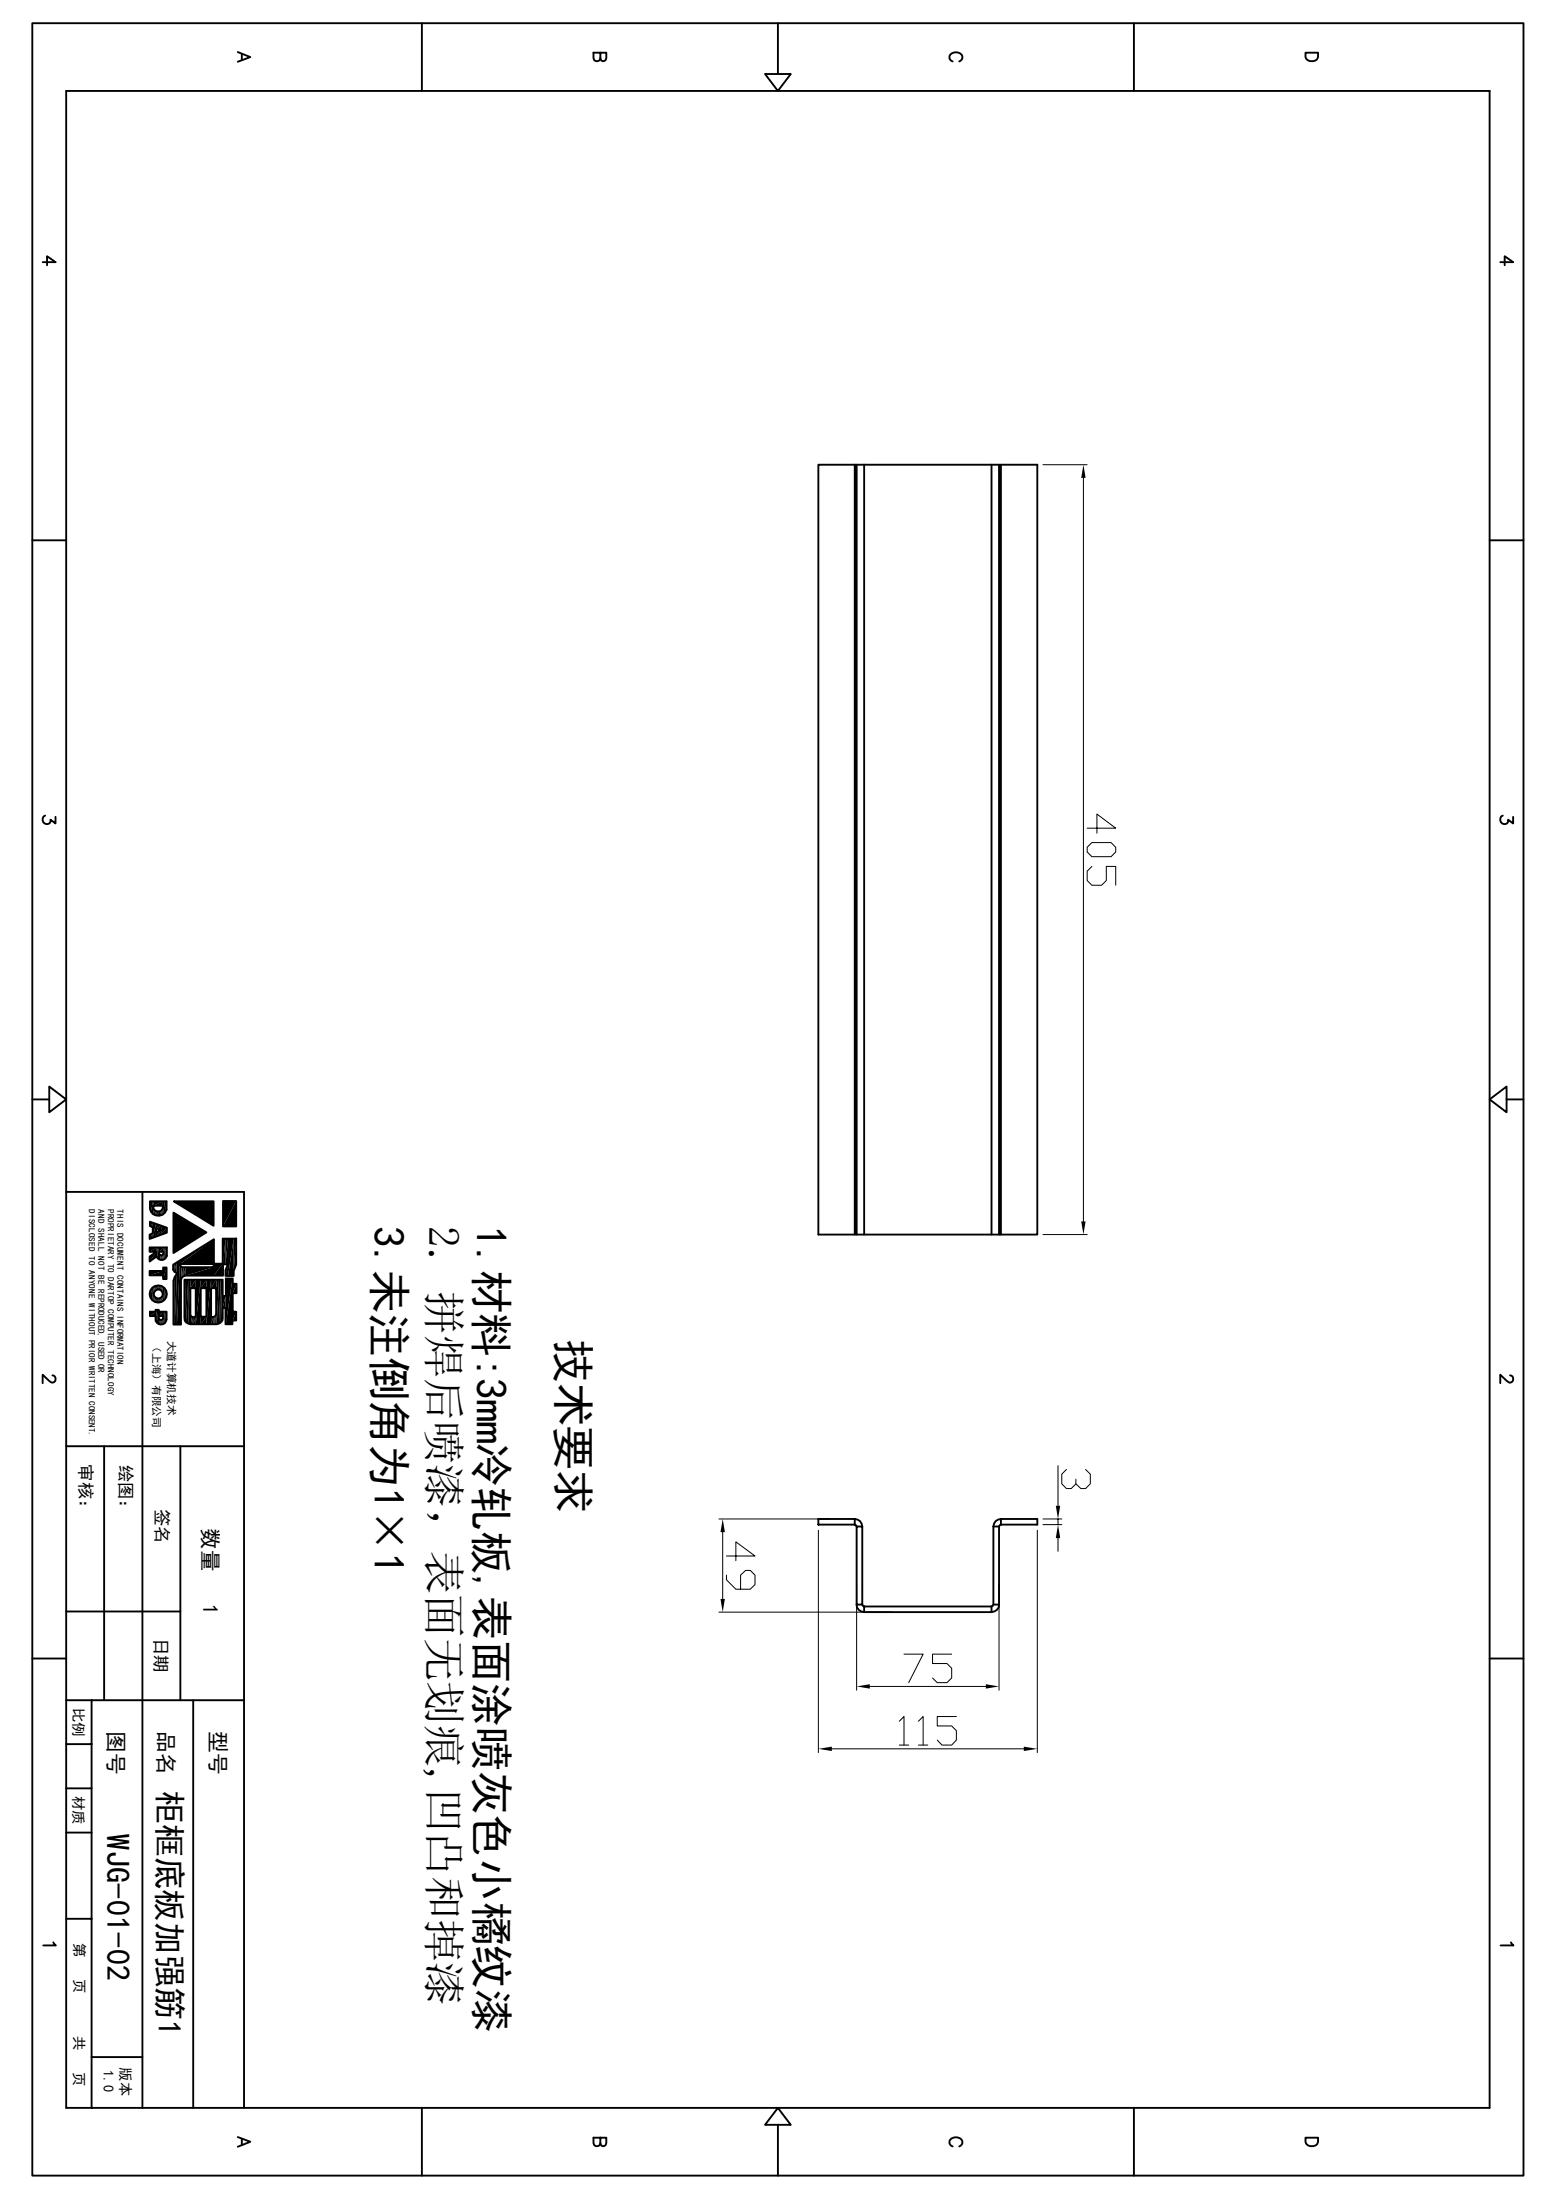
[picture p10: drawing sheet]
<svg xmlns="http://www.w3.org/2000/svg" width="210mm" height="297mm" viewBox="0 0 210 297" stroke-linecap="round" stroke-linejoin="round" font-family="sans-serif">
<g fill="none" stroke="#000" stroke-width=".25">
<path d="M4.4 3.1h201.2v290.6h-201.2zM8.9 12.3h192.1v272.3h-192.1zM32.1 7l1.7 .7-1.7 .6M32.6 7.3v.8M56.9 3.1v9.2M81 7.1l.1 1a.36 .36 0 0 0 .6 0l.1-1h-1.7v.7a.47 .47 0 0 0 .5 .5 .47 .47 0 0 0 .4-.5M103.3 10h3.4l-1.7 2.3zM105 3.1v6.9M128.6 8.3a.63 .63 0 0 1-.5-.7 .63 .63 0 0 1 .7-.5 .75 .75 0 0 1 .8 .1 .75 .75 0 0 1 .2 .8l-.3 .3M153 3.1v9.2M176.2 7.1h1.7v.6a.91 .91 0 0 1-.9 .6 .91 .91 0 0 1-.8-.6zM5.8 35.4h1.7l-1.2-.8v1.2"/>
<path d="M202.5 35.4h1.7l-1.1-.8v1.2M4.4 72.9h4.5M110.4 62.7h29.6v104h-29.6zM115.4 62.7v104M115.6 62.7v104M116.6 62.7v104M133.8 62.7v104M134.8 62.7v104M135.1 62.7v104M201 72.9h4.6M6.1 110.1a.58 .58 0 0 0-.2 .9 .58 .58 0 0 0 .9-.1v-.2l.7 .5v-.9M202.8 110.1a.58 .58 0 0 0-.2 .9 .58 .58 0 0 0 .9-.1v-.2l.7 .5v-.9"/>
<path d="M4.4 148.4h2.2M6.6 146.7l2.3 1.7-2.3 1.8zM201 148.4l2.3-1.7v3.5zM203.3 148.4h2.3M8.9 160.9h24v123.7M19.2 160.9v123.7M20.2 171.6h1.8v-.5h.5v1.6h-.5v-.5h-1.8zM20.2 168.4h2.3v1.1a.73 .73 0 0 1-.6 .6 .73 .73 0 0 1-.8-.5l-.9 .7v-.7l.9-.6h-.9zM20.2 164.9l2.3 .8v.7l-2.3 .9v-.6l.4-.2v-.8l-.4-.2zM20.2 162.2h2.3v1.1a1.15 1.15 0 0 1-1.2 .8 1.15 1.15 0 0 1-1.1-.9zM20.2 177.1h.8v-.3h.4v.3h1.1v1a.76 .76 0 0 1-.7 .7 .76 .76 0 0 1-.8-.5v-.6h-.8zM20.7 162.8h1.3a.65 .65 0 0 1-.7 .8 .65 .65 0 0 1-.6-.8z"/>
<path d="M21 165.8l.8 .3-.8 .2zM21.4 177.7h.6v.3l-.2 .2h-.2l-.2-.2zM21.5 169h.6v.2l-.2 .3h-.3l-.1-.3zM23.4 163.7l4.5 2.7-4.5 2.8zM23.5 162.2h5.3v3.3zM24.3 170.6h4.5v.5h-4.2l-.3-.3zM24.9 172.8h5.2v2.2h.4v-2.4h.9v.7h.5v1.3h-.5v2.5h.5v1.2h-.5v.5h-1v-2.2h-.3v1.4a.88 .88 0 0 1-.8 .8h-3.6a.79 .79 0 0 1-.8-.8zM26.4 173.9v3.9h-.3l-.4-.2v-.2v-3.5h.8M27.9 173.9h-.8v3.9h.8v-3.9M29.2 173.9v3.5a.54 .54 0 0 1-.7 .4v-3.9h.7M29.7 172.8v5.9M30.1 162.1h1.8v3.5h-1.8z"/>
<path d="M31.9 167.2h-1.8v3.4h-1.2v-3.3l-5.5 3.4v.7l.1 .3 .4 .2M31.9 167.2v3.5l-.4 .9v.7h-1.1v-.9l.4-.7h-.7v1.5h-5l-.6 .3-.1 .3v6h-1v-5.9l.2-.5 .3-.4-.1-.1M7.1 185.7l.2 .1a.51 .51 0 0 1-.1 .8h-.4l-1-1v1.1M8.9 195.2h24M14.1 195.2v34.3M24.3 195.2v34.3M203.8 185.7l.2 .1a.51 .51 0 0 1-.1 .8h-.4l-1-1v1.1M8.9 217.6h15.4M115.4 205.1a1.01 1.01 0 0 1 1 1M115.4 205.8l.2 .3M115.4 205.1v.7M115.4 205.1h-5v.7h5"/>
<path d="M115.6 216.6a1.01 1.01 0 0 0 1 1M115.6 206.1v10.5M115.6 206.1h.8M115.6 216.6h.8M116.4 216.6l.2 .3M116.4 206.1v10.5M116.6 216.9v.7M116.6 216.9h17.2M133.8 216.9v.7h-17.2M134.1 216.6l-.3 .3M134.1 206.1h.7M134.1 216.6h.7"/>
<path d="M134.1 206.1v10.5M134.8 216.6a1.01 1.01 0 0 1-1 1M134.8 206.1v10.5M135.1 205.1a1.01 1.01 0 0 0-1 1M135.1 205.8l-.3 .3M135.1 205.1v.7M135.1 205.1h4.9v.7h-4.9M4.4 223.9h4.5M8.9 229.5h24M8.9 235.5h3.5M12.4 229.5v55.1M26.1 229.5v55.1"/>
<path d="M201 223.9h4.6M8.9 259h3.5M8.9 247.4h3.5M8.9 241.4h3.5M7.2 262.2l.3 .4h-1.7M12.4 277.7h6.8M203.9 262.2l.4 .4h-1.8M32.1 288.5l1.7 .6-1.7 .7M32.6 288.8v.8M56.9 284.6v9.1M81 288.6l.1 1a.36 .36 0 0 0 .6 0l.1-1h-1.7v.7a.47 .47 0 0 0 .5 .4 .47 .47 0 0 0 .4-.4M105 284.6l1.7 2.3h-3.4z"/>
<path d="M105 286.9v6.8M128.6 289.8a.63 .63 0 0 1-.5-.8 .63 .63 0 0 1 .7-.5 .75 .75 0 0 1 .8 .2 .75 .75 0 0 1 .2 .8l-.3 .3M153 284.6v9.1M176.2 288.6h1.7v.5a.89 .89 0 0 1-.9 .7 .89 .89 0 0 1-.8-.7z"/>
<circle cx="21.4" cy="174.7" r=".6"/>
<circle cx="21.4" cy="174.7" r="1.17"/>
</g>
<g fill="#000">
<path d="M146.2 62.7l.3 1.8h-.6zM20.3 174.2v.9l-.1-.4zM20.2 162.2h.2l-.2 1zM20.4 162.2v1.4l-.2-.4zM20.5 173.9l-.2 1.2v-.9zM20.5 173.9v1.6l-.2-.4zM20.2 164.9l.4 .2-.4 .4zM20.6 165.1v.6l-.4-.2zM20.2 166.7l.4-.2-.4 .8zM20.6 166.5v.6l-.4 .2zM20.4 162.2h.3l-.3 1.4zM20.7 162.2v1.7l-.3-.3z"/>
<path d="M20.7 162.2v1.7zM20.5 173.9l.2-.2-.2 1.8zM20.7 173.7v2l-.2-.2zM20.7 174.7l.1 .3-.1 .7zM20.8 175v.7h-.1zM20.7 173.7h.1l-.1 1zM20.8 173.7l-.1 1zM20.7 163.2l.2 .2-.2 .5zM20.9 163.4v.6l-.2-.1zM20.8 175l.1 .1-.1 .6zM20.9 175.1v.7l-.1-.1zM20.8 173.7l.1-.1-.1 .8z"/>
<path d="M20.9 173.6v.7l-.1 .1zM21 176.8v.9zM20.2 177.1h.8l-.8 .6zM20.2 177.7l.8-.6v.6zM20.9 163.4l.1 .1-.1 .5zM21 163.5v.6l-.1-.1zM21 165.2v1.8l-.4 .1zM20.9 175.1l.2 .1-.2 .6zM21.1 175.2v.6h-.2zM20.9 173.6h.2l-.2 .7zM21.1 173.6v.6l-.2 .1zM21.1 169v.6z"/>
<path d="M20.2 168.4h.9l-.9 .6zM20.2 169l.9-.6v.6zM20.2 169.6l.9-.6-.9 1.3zM21.1 169v.6l-.9 .7zM21 176.8h.2l-.2 1.5zM21.2 176.8v1.8l-.2-.3zM21 163.5h.2l-.2 .6zM21.2 163.5v.6h-.2zM21.1 168.4h.2l-.2 1.2zM21.3 168.4v1.4l-.2-.2zM21.1 175.2l.3 .1-.3 .5zM21.4 175.3v.6l-.3-.1z"/>
<path d="M21.1 173.6l.3-.1-.3 .7zM21.4 173.5v.6l-.3 .1zM21.2 176.8h.2l-.2 1.8zM21.4 176.8v1.9l-.2-.1zM21.4 177.1v1.7zM21.4 176.8v1.9zM21.4 176.8v2zM21.5 168.4v1.6zM21.3 168.4h.2l-.2 1.4zM21.5 168.4v1.6l-.2-.2zM21.5 163.5v.6zM21.2 163.5h.3l-.3 .6z"/>
<path d="M21.5 163.5v.6h-.3zM21.4 178l.2 .2-.2 .6zM21.6 178.2v.6h-.2zM21.5 169.2l.1 .3-.1 .5zM21.6 169.5v.6l-.1-.1zM21.4 175.3l.3-.1-.3 .7zM21.7 175.2v.6l-.3 .1zM21.4 173.5l.3 .1-.3 .5zM21.7 173.6v.6l-.3-.1zM21.6 178.2h.1l-.1 .6zM21.7 178.2v.6h-.1zM21.6 169.5h.1l-.1 .6z"/>
<path d="M21.7 169.5v.6h-.1zM21 166.3l.8-.2-.8 .9zM21.8 166.1v.6l-.8 .3zM21 165.2l.8 .3-.8 .3zM21 165.8l.8-.3v.6zM21.5 163.5l.3-.1-.3 .7zM21.8 163.4v.6l-.3 .1zM21.8 175.1l-.1 .7v-.6zM21.8 175.1v.7h-.1zM21.7 173.6h.1l-.1 .6zM21.8 173.6v.7l-.1-.1zM21.7 178.2h.1l-.1 .6z"/>
<path d="M21.8 178.2v.6h-.1zM21.7 169.5h.2l-.2 .6zM21.9 169.5v.6h-.2zM21.8 175.1l.1-.1-.1 .8zM21.9 175v.7l-.1 .1zM21.8 173.6l.1 .1-.1 .6zM21.9 173.7v.7l-.1-.1zM21.9 163.2l-.1 .8v-.6zM21.9 163.2v.8h-.1zM22 163.1l-.1 .9zM20.7 162.2h1.3l-1.3 .6zM20.7 162.8l1.3-.6v.6z"/>
<path d="M21.9 169.5l.1-.1-.1 .7zM22 169.4v.7h-.1zM22 174.7l-.1 1zM22 174.7v1h-.1zM21.9 173.7h.1l-.1 .7zM22 173.7v1l-.1-.3zM22 178.1l-.2 .7v-.6zM22 178.1v.7h-.2zM22 171.1v1.1zM20.2 171.6h1.8l-1.8 .6zM20.2 172.2l1.8-.6v.6zM22 178.1v.7z"/>
<path d="M22 178v.8zM21.4 177.1h.6l-.6 .6zM21.4 177.7l.6-.6v.6zM22.1 169.2l-.1 .9v-.7zM22.1 169.2v.9h-.1zM21.5 168.4h.6l-.6 .6zM21.5 169l.6-.6v.6zM22 173.7l.2 .2-.2 1.8zM22.2 173.9v1.6l-.2 .2zM22.1 168.4h.1l-.1 1.7zM22.2 168.4v1.6l-.1 .1zM22 177.1h.2l-.2 1.7z"/>
<path d="M22.2 177.1v1.5l-.2 .2zM22 162.2h.3l-.3 1.8zM22.3 162.2v1.5l-.3 .3zM22.2 168.4h.2l-.2 1.6zM22.4 168.4v1.4l-.2 .2zM22.2 177.1h.2l-.2 1.5zM22.4 177.1v1.3l-.2 .2zM22.2 173.9l.2 .3-.2 1.3zM22.4 174.2v.9l-.2 .4zM22.3 162.2h.2l-.2 1.5zM22.5 162.2v1.1l-.2 .4zM22 171.1h.5l-.5 1.6z"/>
<path d="M22.5 171.1v1.6h-.5zM22.4 177.1h.1l-.1 1.3zM22.5 177.1v1l-.1 .3zM21.8 165.5l.7 .2-.7 1zM22.5 165.7v.7l-.7 .3zM22.4 168.4h.1l-.1 1.4zM22.5 168.4v1.1l-.1 .3zM22.4 174.2l.1 .5-.1 .4zM23.4 170.7l.1-.1-.1 .8zM23.5 170.6v1.1l-.1-.3zM23.5 170.6l.3-.2-.3 1.3zM23.8 170.4v1.5l-.3-.2z"/>
<path d="M23.9 170.4l-.1 1.5zM24.4 171l.1 .1-.1 1.7zM24.5 171.1v1.4l-.1 .3zM24.5 171.1v1.4zM24.6 171.1l-.1 1.4zM24.6 171.1h.2l-.2 1.4zM24.8 171.1v1.2l-.2 .2zM24.8 171.1h.3l-.3 1.2zM25.1 171.1v1.1l-.3 .1zM25.7 177.4v1.4zM25.7 177.6v1.2zM25.7 177.6l.2 .2-.2 1z"/>
<path d="M25.9 177.8v1h-.2zM25.9 177.8h.2l-.2 1zM26.1 177.8v1h-.2zM26.1 177.8h.3l-.3 1zM26.4 177.8v1h-.3zM25.7 172.8h.7l-.7 1.1zM26.4 172.8v1.1h-.7zM26.4 172.8h.7l-.7 6zM27.1 172.8v6h-.7zM27.1 177.8h.8l-.8 1zM27.9 177.8v1h-.8zM27.1 172.8h.8l-.8 1.1z"/>
<path d="M27.9 172.8v1.1h-.8zM23.4 163.7l4.5 2.7-4.5 2.8zM27.9 172.8h.6l-.6 6zM28.5 172.8v6h-.6zM28.5 177.8h.3l-.3 1zM28.8 177.8v1h-.3zM28.8 170.6v1.6zM25.1 171.1h3.7l-3.7 1.1zM25.1 172.2l3.7-1.1v1.1zM24.3 170.1l4.5-2.8-4.5 3.3zM24.3 170.6l4.5-3.3v3.3zM23.5 162.2h5.3v3.3z"/>
<path d="M28.8 177.8l.2-.1-.2 1.1zM29 177.7v1.1h-.2zM29 177.7l.1-.1-.1 1.2zM29.1 177.6v1.2h-.1zM29.2 177.4l-.1 1.4zM28.5 172.8h.7l-.7 1.1zM29.2 172.8v1.1h-.7zM28.9 170.6h1.1l-1.1 1.6zM30 170.6v1.6h-1.1zM30 170.6v1.6zM30.1 170.6l-.1 1.6zM30.1 175h.3l-.3 1.6z"/>
<path d="M30.4 175v1.6h-.3zM30.8 170.7l-.4 1.6v-.9zM30.8 170.7v1.6h-.4zM30.5 172.6h.9l-.9 6.2zM31.4 172.6v6.2h-.9zM30.8 167.2h.7l-.7 5.1zM31.5 167.2v5.1h-.7zM30.1 162.1h1.8l-1.8 3.5zM31.9 162.1v3.5h-1.8zM31.4 177.1h.5l-.5 1.2zM31.9 177.1v1.2h-.5zM31.4 173.3h.5l-.5 1.3z"/>
<path d="M31.9 173.3v1.3h-.5zM145.9 164.9h.6l-.3 1.8zM97.2 215.9h.6l-.3 1.7zM97.5 205.1l.3 1.7h-.6zM142.8 205.8l.3 1.8h-.6zM142.5 203.3h.6l-.3 1.8zM110.4 236.1l1.9-.3v.6zM115.6 227.7l1.8-.3v.6zM133.1 227.4l1.7 .3-1.7 .3zM138.2 235.8l1.8 .3-1.8 .3z"/>
</g>
<path d="M30.3 167.2v3.5M30.6 167.2v3.5M31.7 167.2v4.4" fill="none" stroke="#000" stroke-width=".34"/>
<g fill="none" stroke="#000" stroke-width=".13">
<path d="M140.8 62.7h5.9M146.2 64.5v100.4M146.7 114.4l.7-.7h2.5l.7 .7v.6l-.7 .7h-2.5l-.7-.7zM146.7 111.8h3.9l-2.6-1.9v2.6M147.4 117l-.7 .6v1.3l.7 .6h1.3l.6-.6v-1.9h1.3v2.5M24.4 170.8v8M24.4 171v7.8M24.9 172.8v5.5M28.8 167.3v3.3M28.9 167.3v4.9M29.2 172.8v6M30 172.8v5.5"/>
<path d="M30.1 172.8v3.8M30.1 167.2v5M30.5 175v3.8M31.4 172.6v5.7M31.4 173.3v5M140.8 166.7h5.9M142.8 197.9v5.4M143.9 198.4l-.6 .6v1.3l.6 .7h.7l.6-.7M146.5 198.4l.7 .6v1.3l-.7 .7h-.6l-.7-.7v-.6M97 217.6h23.4M97 205.1h15.1M97.5 206.8v9.1"/>
<path d="M98 210.1h3.9l-2.6-1.9v2.5M98 212.6v.7l1.3 1.2h2l.6-.6v-1.3l-.6-.6h-.7l-.7 .6v1.9M110.4 206.6v30M115.6 214v14.2M134.8 214v14.2M140 206.6v30M140.8 205.1h2.5M140.8 205.8h2.5M142.8 205.1v.7M142.8 207.6v1.8M112.3 236.1h25.9M117.4 227.7h15.7"/>
<path d="M121.4 232.4l.6-.7v3.9M121.4 235.6h1.2M122 223.3h2.6l-2 3.9M124 232.4l.6-.7v3.9M124 235.6h1.2M128.4 223.3h-2.5v1.3h1.9l.6 .6v1.3l-.6 .7h-1.3l-.6-.7M129.1 231.7h-2.6v1.3h1.9l.7 .6v1.3l-.7 .7h-1.3l-.6-.7"/>
</g>
<path d="M20.8 165.1v2M24.1 170.1v8.7" fill="none" stroke="#000" stroke-width=".42"/>
<path d="M23.7 172v6.8M25.3 172.8v5.9M25.5 172.8v6M29.4 172.8v6" fill="none" stroke="#000" stroke-width=".3"/>
<path d="M23.5 172.4v6.4M25 172.8v5.7" fill="none" stroke="#000" stroke-width=".17"/>
<path d="M29.9 172.8v5.7" fill="none" stroke="#000" stroke-width=".21"/>
<g font-size="5.9">
<text x="50.5" y="165.5" transform="rotate(90 50.5 165.5)">3.未注倒角为1×1</text>
<text x="64.3" y="165.5" transform="rotate(90 64.3 165.5)">1.材料:3mm冷轧板,表面涂喷灰色小橘纹漆</text>
<text x="75.3" y="180.8" transform="rotate(90 75.3 180.8)">技术要求</text>
</g>
<text font-size="5.8" x="57.9" y="165.6" transform="rotate(90 57.9 165.6)">2. 拼焊后喷漆，表面无划痕,凹凸和掉漆</text>
<g font-size="4.4">
<text x="21.3" y="241.9" transform="rotate(90 21.3 241.9)">柜框底板加强筋1</text>
<text x="14.4" y="247.7" transform="rotate(90 14.4 247.7)">WJG-01-02</text>
</g>
<g font-size="2.9">
<text x="27.4" y="206.3" transform="rotate(90 27.4 206.3)">数量</text>
<text x="27.4" y="216.5" transform="rotate(90 27.4 216.5)">1</text>
<text x="14.6" y="233.7" transform="rotate(90 14.6 233.7)">图号</text>
<text x="21.4" y="233.7" transform="rotate(90 21.4 233.7)">品名</text>
<text x="28.4" y="233.7" transform="rotate(90 28.4 233.7)">型号</text>
</g>
<g font-size="2.3">
<text x="10.8" y="197.7" transform="rotate(90 10.8 197.7)">审核：</text>
<text x="16.2" y="197.7" transform="rotate(90 16.2 197.7)">绘图：</text>
<text x="21.1" y="203.7" transform="rotate(90 21.1 203.7)">签名</text>
<text x="20.9" y="221.1" transform="rotate(90 20.9 221.1)">日期</text>
</g>
<g font-size="1.9">
<text x="9.9" y="230.5" transform="rotate(90 9.9 230.5)">比例</text>
<text x="9.9" y="242.4" transform="rotate(90 9.9 242.4)">材质</text>
<text x="10" y="262.3" transform="rotate(90 10 262.3)">第</text>
<text x="10" y="267.2" transform="rotate(90 10 267.2)">页</text>
<text x="10" y="274.9" transform="rotate(90 10 274.9)">共</text>
<text x="10" y="279.8" transform="rotate(90 10 279.8)">页</text>
<text x="14" y="279.5" transform="rotate(90 14 279.5)">1.0</text>
<text x="16.3" y="279.1" transform="rotate(90 16.3 279.1)">版本</text>
</g>
<g font-size="1.4">
<text x="20.6" y="181.2" transform="rotate(90 20.6 181.2)">（上海）有限公司</text>
<text x="22.6" y="181" transform="rotate(90 22.6 181)">大道计算机技术</text>
</g>
<g font-size="1.2">
<text x="12" y="163.2" transform="rotate(90 12 163.2)">DISCLOSED TO ANYONE WITHOUT PRIOR WRITTEN CONSENT.</text>
<text x="13.3" y="163.2" transform="rotate(90 13.3 163.2)">AND SHALL NOT BE REPRODUCED, USED OR</text>
<text x="14.6" y="163.2" transform="rotate(90 14.6 163.2)">PROPRIETARY TO DARTOP COMPUTER TECHNOLOGY</text>
<text x="15.8" y="163.2" transform="rotate(90 15.8 163.2)">THIS DOCUMENT CONTAINS INFORMATION</text>
</g>
</svg>
